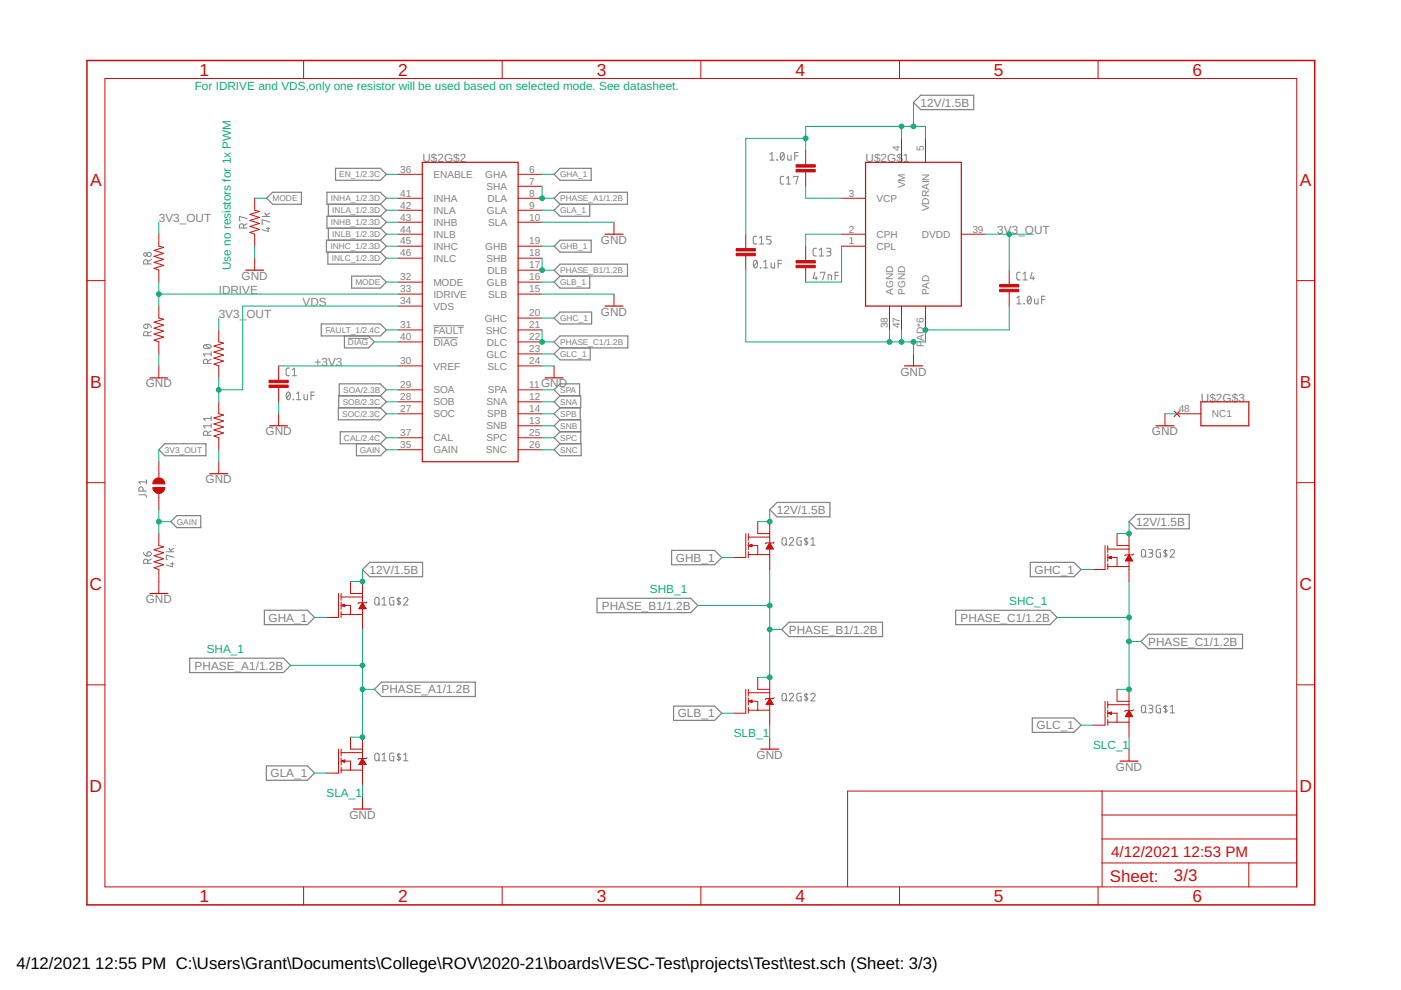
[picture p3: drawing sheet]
<svg xmlns="http://www.w3.org/2000/svg" width="297mm" height="210mm" viewBox="0 0 297 210" stroke-linecap="round" stroke-linejoin="round" font-family="sans-serif">
<g fill="none" stroke="#808080" stroke-width=".21">
<path d="M163.2 32.7l.5-.4v1.7M163.2 34h.9M164.7 33.9l.1 .1zM165.6 32.4l.3-.1a.95 .95 0 0 1 0 1.7 1 1 0 0 1-.3-1.6zM166.2 37.4h-.5l-.3 .4 .1 1 .2 .2h.5M166.2 32.7l-.7 .9M166.8 39h.8M166.8 37.8l.4-.4v1.6M167 32.9v.9l.3 .2h.4v-1.1M168.3 37.6v-.2h.9l-.4 1.6M168.5 33.1h.7M169.2 32.3h-.7v1.7"/>
<path d="M31.3 56v-.5a.44 .44 0 0 0-.4-.4 .44 .44 0 0 0-.4 .4v.5h1.6M32.1 55.1l-.8 .3M51.7 48.3v-.4a.46 .46 0 0 0-.5-.5 .46 .46 0 0 0-.4 .5v.4h1.6M52.4 46.3l-1.6-.4v.9h.1M52.4 47.4l-.7 .4M55.6 45.9h1.6M56.1 45.2l.6 .7M56.5 48.4h.7M56.9 48.2v.9l-1.3-.4M57.2 47.1l-1.6-.5v.9h.2M57.2 45.2l-.7 .4M159.9 55.3l.3-.1a.97 .97 0 0 1 0 1.6 1.02 1.02 0 0 1-.3-1.5z"/>
<path d="M160.4 50.1h-.5l-.2 .4v1l.2 .2h.5M160.5 55.5l-.7 1M161 51.7h.9M161 50.5l.5-.4v1.6M161.2 56.7l.1 .1zM161.9 56.8h.9M161.9 55.5l.4-.3v1.6M163.5 55.7v.9l.3 .2h.4v-1.1M163.5 50.1h-.9v.7h.5a.47 .47 0 0 1 .4 .5 .47 .47 0 0 1-.4 .4h-.5M165 55.9h.7M165.7 55.2h-.7v1.6M172.8 57.7l-.4 1.3h.9"/>
<path d="M173 58.6v.8M173.1 52.6l-.6 .1-.1 .3v1.1l.2 .2h.5M173.7 54.3h.9M173.7 53l.5-.4v1.7M174 57.9v-.2h.9l-.5 1.7M175.3 52.6h.5a.36 .36 0 0 1 .4 .4 .36 .36 0 0 1-.4 .4h-.3M175.6 59.4v-1.1l.7 .1v1M175.7 53.4a.46 .46 0 0 1 .5 .4 .46 .46 0 0 1-.5 .5h-.4M177.1 58.4h.7M177.8 57.7h-.7v1.7M216.3 57.7l-.5 .1-.2 .3v1l.2 .2 .5 .1M216.9 59.4h.9"/>
<path d="M216.9 58.1l.4-.4v1.7M218.8 57.7l-.3 1.3h.9M219.1 58.6v.8M30.6 68.9l.7-.2v.6a.45 .45 0 0 1-.6 .3 .45 .45 0 0 1-.1-.7zM31.3 71.2v-.5a.44 .44 0 0 0-.4-.4 .44 .44 0 0 0-.4 .4v.5h1.6M31.3 68.7l.6 .3 .2 .5M32.1 70.3l-.8 .4M43.2 73.2a1.02 1.02 0 0 1 1.6 .3 .97 .97 0 0 1-1.7 0zM43.5 73.1l.9 .8M44 77v-.4a.46 .46 0 0 0-.4-.4 .46 .46 0 0 0-.5 .4v.4h1.7M44.8 76.2l-.8 .3M44.8 75.1h-1.7l.4 .4"/>
<path d="M44.8 74.6v.9M61.4 78l-.5 .1-.2 .3 .1 1.2 .6 .1M62 79.7h.9M62 78.4l.4-.4v1.7M73.8 71.7h4.3M91.9 69.1h6.5M91.9 71.6h5.2M215.6 63.2l.4-.4v1.6M215.6 64.4h.9M217.1 64.3l.1 .1zM218 62.9l.2-.1a.97 .97 0 0 1 0 1.6 1.02 1.02 0 0 1-.2-1.5zM218.6 63.2l-.7 .9"/>
<path d="M219.4 63.4v.9l.2 .1h.5v-1M220.9 63.5h.7M221.6 62.8h-.7v1.6M44 92.3v-.5a.46 .46 0 0 0-.4-.4 .46 .46 0 0 0-.5 .4v.5h1.7M44.8 88.3v.9M44.8 89.8v.9M44.8 91.4l-.8 .4M44.8 90.3h-1.7l.4 .4M44.8 88.7h-1.7l.4 .5M60.9 83.2l.2-.1a.97 .97 0 0 1 0 1.7 1.02 1.02 0 0 1-.2-1.6zM61.5 83.5l-.7 .9M62.2 84.6l.1 .2z"/>
<path d="M62.9 84.8h.9M62.9 83.5l.4-.4v1.7M64.5 83.7v.9l.2 .2h.5v-1.1M65.9 83.8h.8M66.7 83.1h-.8v1.7M29.4 104.9h1.4l.3 .5M30.3 104.1v-.4a.44 .44 0 0 0-.4-.5 .44 .44 0 0 0-.5 .5v.4h1.7M30.4 117.2l.4 .6 .4 .1M31.1 101.7v.9M31.1 102.2h-1.7l.4 .4M31.3 117.1a.47 .47 0 0 1 .7 .2 .47 .47 0 0 1-.4 .6h-.4zM31.3 119.4v-.4a.44 .44 0 0 0-.4-.5 .44 .44 0 0 0-.4 .5v.4h1.6"/>
<path d="M32.1 118.5l-.8 .4M35.3 117h1.6M35.8 116.3l.6 .7M36.2 119.5h.7M36.5 119.3v.9l-1.2-.4M36.9 118.2l-1.6-.5v.9h.2M36.9 116.3l-.8 .4M165.9 114.1l.4-.1 .3 .1 .1 1a.46 .46 0 0 1-.4 .5 .46 .46 0 0 1-.5-.5zM166.5 115.2l.4 .4M167.3 114.3a.44 .44 0 0 1 .7-.3 .44 .44 0 0 1 .1 .7l-.8 .9h.9M169.9 114h-.7l-.2 .2v1.2l.2 .2h.7v-.9h-.3M170.9 114v1.6"/>
<path d="M171.3 114.2h-.5l-.2 .1 .1 .4 .6 .4-.3 .3-.4-.1M171.9 115.6h.9M171.9 114.3l.5-.3v1.6M242.1 116.6l.3-.1 .4 .1 .1 1.1a.44 .44 0 0 1-.5 .4 .44 .44 0 0 1-.4-.4zM242.7 117.8l.4 .3M243.5 116.5h.6a.36 .36 0 0 1 .3 .4 .36 .36 0 0 1-.3 .3h-.4M244 117.2a.44 .44 0 0 1 .4 .5 .44 .44 0 0 1-.4 .4h-.5M246 116.5h-.6l-.2 .2-.1 1.1 .3 .3h.6v-.9h-.2M247.1 116.5v1.6M247.5 116.8a.37 .37 0 0 0-.6-.1 .37 .37 0 0 0 0 .5l.4 .3a.36 .36 0 0 1 0 .5 .36 .36 0 0 1-.6-.1M248.1 116.9a.44 .44 0 0 1 .6-.4 .44 .44 0 0 1 .2 .7l-.8 .9h.9M79.6 126.8l.3-.1 .3 .1 .2 1a.46 .46 0 0 1-.5 .5 .46 .46 0 0 1-.4-.5z"/>
<path d="M80.2 127.9l.3 .4M81 127l.4-.3v1.6M81 128.3h.9M83.5 126.7h-.5l-.4 .2v1l.2 .4h.7v-.9h-.3M84.6 126.7v1.6M84.9 126.9h-.6l-.1 .4 .7 .5-.2 .3-.5-.1M85.6 127a.45 .45 0 0 1 .6-.3 .45 .45 0 0 1 .1 .7l-.7 .9h.9M79.6 159.8l.3-.1 .3 .1 .2 1a.46 .46 0 0 1-.5 .5 .46 .46 0 0 1-.4-.5zM83.5 159.7h-.7l-.2 .2v1.1l.2 .3h.7v-.9h-.3M84.6 159.7v1.6M84.9 160l-.6-.1-.1 .4 .7 .5-.2 .3-.5-.1M165.9 147.1l.4-.1 .3 .1 .1 1.1a.46 .46 0 0 1-.4 .4 .46 .46 0 0 1-.5-.4z"/>
<path d="M166.5 148.3l.4 .3M167.3 147.3a.44 .44 0 0 1 .7-.3 .44 .44 0 0 1 .1 .7l-.8 .9h.9M169.9 147h-.7l-.2 .2v1.1l.2 .3h.7v-.9h-.3M170.9 147v1.6M171.3 147.3l-.4-.1-.3 .1v.3l.7 .5-.3 .3-.4-.1M171.9 147.3a.45 .45 0 0 1 .6-.3 .45 .45 0 0 1 .2 .7l-.8 .9h.9M242.1 149.6l.3-.1 .4 .1 .1 1.1a.44 .44 0 0 1-.5 .5 .44 .44 0 0 1-.4-.5zM242.7 150.8l.4 .4M243.5 149.5h.6a.36 .36 0 0 1 .3 .4 .36 .36 0 0 1-.3 .3h-.4M244 150.2a.46 .46 0 0 1 .4 .5 .46 .46 0 0 1-.4 .5h-.5M246 149.5h-.6l-.2 .3-.1 1 .3 .3 .6 .1v-1h-.2M247.1 149.5v1.7"/>
<path d="M247.5 149.8l-.5-.1-.3 .3 .7 .6v.2l-.3 .2-.4-.1M248.1 151.2h.9M248.1 149.9l.5-.4v1.7M80.2 161l.3 .3M81 160l.4-.3v1.6M81 161.3h.9M85.6 161.3h.9M85.6 160l.4-.3v1.6"/>
<circle cx="30.8" cy="54" r=".36"/>
<circle cx="31.6" cy="54" r=".45"/>
</g>
<g fill="none" stroke="#808080" stroke-width=".25">
<path d="M71.1 35.7h9.5l1.3 1.3-1.3 1.2h-9.5zM117.5 37l1.2-1.3h6.6v2.5h-6.6zM195.2 20.2h11.2v3h-11.2l-1.5-1.5zM56.5 42l1.3-1.2h6.1v2.5h-6.1zM69.3 40.8h11.3l1.3 1.2-1.3 1.3h-11.3zM69.5 53.5v2.5h11.1l1.3-1.3-1.3-1.2M69.6 43.3v2.5M69.6 48.4v2.5M74.5 58.5h6.1l1.3 1.3-1.3 1.3h-6.1zM80.6 50.9h-11.4v2.6h11.4M80.6 45.8h-11.3v2.6h11.3M80.6 45.8l1.3 1.3-1.3 1.3"/>
<path d="M80.6 43.3l1.3 1.3-1.3 1.2M80.6 50.9l1.3 1.3-1.3 1.3M80.6 48.4l1.3 1.3-1.3 1.2M117.5 52.2l1.2-1.3h6.6v2.6h-6.6zM117.5 42l1.2-1.2h14.3v2.5h-14.3zM117.5 57.3l1.2-1.3h14.3v2.5h-14.3zM118.7 43.3l-1.2 1.3 1.2 1.2h6.3v-2.5M118.7 58.5l-1.2 1.3 1.2 1.3h6.3v-2.6M68.1 68.7h12.5l1.3 1.3-1.3 1.2h-12.5zM73 71.2v2.6h5.1l1.3-1.3-1.3-1.3M117.5 67.4l1.2-1.2h6.7v2.5h-6.7zM117.5 72.5l1.2-1.3h14.4v2.6h-14.4z"/>
<path d="M118.7 73.8l-1.2 1.2 1.2 1.3h6.4v-2.5M33.7 95.4l1.2-1.3h8.8v2.5h-8.8zM71.7 86.5h8.9l1.3 1.2-1.3 1.3h-8.9zM71.9 83.9v-2.5h8.7l1.3 1.3-1.3 1.2M72.1 91.5h8.5l1.3 1.3-1.3 1.3h-8.5zM75.6 94.1v2.5h5l1.3-1.2-1.3-1.3M80.6 83.9l1.3 1.3-1.3 1.3M80.6 83.9h-8.8v2.6M118.7 94.1h4.5v2.5h-4.5l-1.2-1.2zM118.7 83.9l-1.2 1.3 1.2 1.3M118.7 89h4.4v5.1M118.7 83.9h4.4v2.6h-4.4"/>
<path d="M118.7 83.9l-1.2-1.2 1.2-1.3h4.2v2.5M118.7 91.5h4.4M118.7 86.5l-1.2 1.2 1.2 1.3M118.7 89l-1.2 1.3 1.2 1.2M118.7 91.5l-1.2 1.3 1.2 1.3M123 86.5v2.5M36.2 110.6l1.3-1.3h5.1v2.6h-5.1zM142.4 116.7h9.1l1.5 1.5-1.5 1.5h-9.1zM163.2 108.1l1.5-1.6h11.3v3.1h-11.3zM218.4 119.2h9.3l1.5 1.6-1.5 1.5h-9.3zM239.4 110.6l1.5-1.5h11.2v3h-11.2zM40.2 139.6h19.9l1.5 1.5-1.5 1.5h-19.9z"/>
<path d="M56 129.4h9.2l1.5 1.5-1.5 1.5h-9.2zM76.9 120.8l1.5-1.6h11.2v3.1h-11.2zM126.6 126.9h19.8l1.6 1.5-1.6 1.5h-19.8zM165.7 133.5l1.6-1.6h19.8v3.1h-19.8zM202.6 129.4h20l1.5 1.5-1.5 1.5h-20zM241.9 136l1.5-1.5h20v3h-20zM79.4 146.2l1.5-1.6h19.9v3.1h-19.9zM142.8 149.7h8.7l1.5 1.5-1.5 1.5h-8.7zM218.9 152.2h8.8l1.5 1.6-1.5 1.5h-8.8zM56.5 162.4h8.7l1.5 1.5-1.5 1.5h-8.7z"/>
</g>
<g fill="none" stroke="#c90d0c" stroke-width=".21">
<path d="M22.2 16.6h252.7v171.4h-252.7zM64.4 12.8v3.8M106.5 12.8v3.8M148.6 12.8v3.8M190.7 12.8v3.8M232.8 12.8v3.8M84.5 37h5M109.9 37h5M109.9 39.5h5M170.8 31.9v3M170.8 36.4v3.1M191.1 29.3v5.1"/>
<path d="M196.2 29.3v5.1M18.4 59.5h3.8M33.7 49.7v2.5l1 .3-2 .6 2 .6-2 .7 2 .6-2 .6 2 .7-2 .6 1 .4v2.5M54 42v2.6l1 .2-2 .7 2 .6-2 .6 2 .7-2 .6 2 .6-2 .7 1 .4v2.5M54 54.7v2.6M84.5 42h5M84.5 49.7h5M84.5 52.2h5M84.5 44.6h5M84.5 47.1h5M84.5 54.7h5M84.5 59.8h5"/>
<path d="M109.9 42h5M109.9 52.2h5M109.9 44.6h5M109.9 47.1h5M109.9 54.7h5M109.9 59.8h5M109.9 57.3h5M130.2 47.1v2.6M158.1 49.7v3M158.1 54.2v3.1M170.8 52.2v3M170.8 56.8v3"/>
<path d="M178.4 42h5.1M178.4 49.7h5.1M178.4 52.2h5.1M203.8 49.7h5.1M214 57.3v3M274.9 59.5h3.8M33.7 64.9v2.5l1 .3-2 .6 2 .6-2 .7 2 .6-2 .6 2 .7-2 .6 1 .4v2.5M33.7 77.6v2.5M46.4 70v2.5l1 .2-2 .7 2 .6-2 .7 2 .6-2 .6 2 .7-2 .6 1 .4v2.5M59.1 77.6v3M84.5 62.4h5M84.5 64.9h5"/>
<path d="M84.5 70h5M84.5 72.5h5M84.5 77.6h5M109.9 62.4h5M109.9 67.4h5M109.9 70h5M109.9 72.5h5M109.9 75h5M109.9 77.6h5M117.5 77.6v2.5M130.2 62.4v2.5M188.6 64.9v5.1"/>
<path d="M191.1 64.9v5.1M193.7 75v2.6M196.2 64.9v5.1M214 61.8v3.1M33.7 97.9v3.4M46.4 85.2v2.5l1 .3-2 .6 2 .7-2 .6 2 .6-2 .7 2 .6-2 .6 1 .4v2.6M46.4 97.9v2.5M59.1 82.1v3.1M59.1 87.7v2.6M84.5 82.7h5M84.5 85.2h5M84.5 87.7h5"/>
<path d="M84.5 92.8h5M84.5 95.4h5M109.9 82.7h5M109.9 85.2h5M109.9 87.7h5M109.9 90.3h5M109.9 92.8h5M109.9 95.4h5M247 87.7v2.6M248.9 87.1l1.2 1.2M249.5 87.7h5.1M250.1 87.1l-1.2 1.2"/>
<path d="M18.4 102.3h3.8M33.7 104.6v3.5M33.7 113.1v2.6l1 .2-2 .7 2 .6-2 .6 2 .7-2 .6 2 .6-2 .7 1 .4v5M158.1 113.1v5.1h-2.5M158.7 113.1v1.5M158.7 115v1.5M158.7 117v1.2M158.7 117.6h4.5M158.7 113.9h4.5M158.7 115.7l.7-.3v.5zM158.8 115.6l1.9 .1v1.9M158.9 115.7h.5"/>
<path d="M159.2 115.5h.2M159.3 115.9h.1M160.7 110.6v2.5h2.5M162.5 116.4h1.4M162.5 116.2h1.4M162.6 116.1h1.2M162.7 116h1M162.7 115.9h.9M162.8 115.7h.8M162.9 115.6h.6M163 115.5h.4M163 115.4h.3"/>
<path d="M163.1 115.3h.2M163.2 110.6v4.5M163.2 116.4v4.4M163.2 115.1l.8 1.3h-1.6zM164.1 114.9l-.1 .2h-1.6l-.2 .2M234.3 115.7v5.1h-2.5M234.9 116.4h4.5M234.9 115.7v1.4M234.9 117.5v1.5M234.9 119.5v1.3M234.9 118.2l.7-.2v.5zM235 118.2h.6"/>
<path d="M235.1 118.3h.5M235.4 118h.2M235.4 118.4h.2M235.6 118.2h1.2v1.9M236.8 113.1v2.6h2.6M238.7 118.8h1.4M238.8 118.6h1.2M238.9 118.5h1M238.9 118.4h.9M239 118.3h.8M239.1 118.2h.6M239.1 118h.5"/>
<path d="M239.2 117.9h.3M239.3 117.8h.2M239.4 113.1v4.5M239.4 118.9v4.4M239.4 117.6l.7 1.3h-1.5zM240.3 117.5l-.2 .1h-1.5l-.2 .2M274.9 102.3h3.8M71.8 125.8v5.1h-2.6M72.3 125.8v1.5M72.3 127.7v1.5M72.3 129.7v1.2M72.3 130.3h4.6"/>
<path d="M72.3 126.6h4.6M72.3 128.4l.8-.3v.5zM72.5 128.4h.6M72.6 128.3h.5M72.8 128.5h.3M72.9 128.2h.2M73.1 128.4h1.2v1.9M74.3 123.3v2.5h2.6M76.1 129h1.5M76.2 128.9h1.3M76.3 128.8h1.1M76.3 128.7h1"/>
<path d="M76.4 128.5h.9M76.5 128.4h.7M76.6 128.3h.5M76.6 128.2h.5M76.7 128.1h.3M76.8 127.9h.1M76.9 123.3v4.5M76.9 129.1v4.4M76.9 127.8l.7 1.3h-1.5zM77.8 127.6l-.2 .2h-1.5l-.2 .2M234.9 120.1h4.5M18.4 145.2h3.8"/>
<path d="M71.8 158.8v5.1h-2.6M72.3 158.8v1.5M72.3 159.6h4.6M74.3 156.3v2.5h2.6M76.9 156.3v4.5M158.1 146.2v5h-2.5M158.7 146.2v1.4M158.7 148v1.5M158.7 150v1.2M158.7 148.7l.7-.3v.5zM158.7 150.6h4.5M158.7 146.9h4.5"/>
<path d="M158.7 148.7h2v1.9M159 148.8h.4M159.1 148.5h.3M159.4 148.9h.1M159.4 148.4v.1M160.7 143.6v2.6h2.5M162.5 149.3h1.4M162.6 149.2h1.2M162.6 149h1.1M162.7 148.9h1M162.8 148.8h.8M162.9 148.7h.6"/>
<path d="M162.9 148.5h.5M163 148.4h.4M163.1 148.3h.2M163.2 148.2h.1M163.2 143.6v4.5M163.2 149.4v4.4M163.2 156.3v2.5M163.2 148.1l.8 1.3h-1.6zM164.1 148l-.1 .1h-1.6l-.2 .2M234.3 148.7v5.1h-2.5M234.9 149.4h4.5M234.9 148.7v1.4"/>
<path d="M234.9 150.5v1.6M234.9 152.5v1.3M234.9 151.2l.7-.2v.5zM234.9 153.1h4.5M234.9 151.2h1.9v1.9M235.2 151.3h.4M235.3 151.1h.3M235.5 151.4h.1M236.8 146.2v2.5h2.6M238.7 151.8h1.4M238.8 151.7h1.2M238.8 151.6h1.1"/>
<path d="M238.9 151.4h.9M239 151.3h.8M239.1 151.2h.6M239.1 151.1h.5M239.2 151h.4M239.3 150.9h.2M239.3 150.7h.1M239.4 146.2v4.5M239.4 151.9v4.4M239.4 158.8v2.6M239.4 150.7l.7 1.2h-1.5zM240.3 150.5l-.2 .2h-1.5l-.2 .1"/>
<path d="M274.9 145.2h3.8M72.3 160.7v1.5M72.3 162.7v1.2M72.3 161.4l.8-.3v.5zM72.3 163.3h4.6M72.5 161.3h.6M72.6 161.5h.5M72.8 161.2h.3M72.9 161.6h.2M73.1 161.4h1.2v1.9M76.2 161.9h1.3M76.2 161.8h1.2"/>
<path d="M76.3 161.7h1.1M76.4 161.6h.9M76.5 161.5h.7M76.5 161.3h.7M76.6 161.2h.5M76.7 161.1h.3M76.8 161h.1M76.8 160.9h.1M76.9 162.1v4.4M76.9 169v2.5M76.9 160.8l.7 1.3h-1.5zM77.8 160.7l-.2 .1h-1.5l-.2 .2"/>
<path d="M233.7 167.7v20.3M233.7 177.9h41.2M233.7 172.8h41.2M274.9 167.7h-95.2v20.3M64.4 188v3.9M106.5 188v3.9M148.6 188v3.9M190.7 188v3.9M232.8 188v3.9M233.7 183h41.2M264.8 183v5"/>
</g>
<path d="M18.4 12.8h260.3v179.1h-260.3z" fill="none" stroke="#c90d0c" stroke-width=".32"/>
<g fill="#c90d0c" stroke="#c90d0c" stroke-width=".21">
<path d="M168.8 56.3h4v.5h-4z"/>
<path d="M168.8 55.2h4v.6h-4z"/>
<path d="M211.9 61.3h4.1v.5h-4.1z"/>
<path d="M211.9 60.3h4.1v.5h-4.1z"/>
<path d="M156.1 53.7h4v.5h-4z"/>
<path d="M156.1 52.7h4v.5h-4z"/>
<path d="M168.8 34.9h4v.5h-4z"/>
<path d="M168.8 35.9h4v.5h-4z"/>
<path d="M57 81.6h4.1v.5h-4.1z"/>
<path d="M57 80.6h4.1v.5h-4.1z"/>
</g>
<g fill="none" stroke="#c90d0c" stroke-width=".25">
<path d="M89.5 34.4h20.4v63.5h-20.4zM183.5 34.4h20.3v30.5h-20.3zM52.1 57.3h3.8M128.3 49.7h3.8M128.3 64.9h3.8M191.8 77.6h3.8M31.8 80.1h3.8M57.2 90.3h3.8M115.6 80.1h3.8M245.1 90.3h3.8M254.6 85.2h10.2v5.1h-10.2zM44.5 100.4h3.8"/>
<path d="M31.8 125.8h3.8M161.3 158.8h3.8M75 171.5h3.7M237.5 161.4h3.8"/>
</g>
<g fill="#c90d0c" stroke="#c90d0c" stroke-width=".21">
<path d="M32.8 101.6a1.27 1.27 0 0 1 1.4-.2 1.27 1.27 0 0 1 .7 1.2h-2.5l.1-.4z" fill-rule="evenodd"/>
<path d="M32.4 103.4h2.5a1.27 1.27 0 0 1-1.2 1.2 1.27 1.27 0 0 1-1.3-1.2z" fill-rule="evenodd"/>
</g>
<g fill="none" stroke="#0dab76" stroke-width=".21">
<path d="M81.9 37h2.6M114.9 37h2.6M114.9 39.5v2.5h2.6M170.8 39.5v2.5h7.6M170.8 29.3h-12.7v20.4M191.1 26.8v2.5M193.7 21.7v5.1M196.2 29.3v-2.5h-25.4v5.1M33.7 47.1v2.6M33.7 59.8v5.1M54 42h2.5M54 52.2v2.5"/>
<path d="M81.9 52.2h2.6M81.9 44.6h2.6M81.9 59.8h2.6M81.9 49.7h2.6M81.9 42h2.6M81.9 47.1h2.6M81.9 54.7h2.6M114.9 52.2h2.6M114.9 44.6h2.6M114.9 59.8h2.6M114.9 47.1h15.3M114.9 54.7v2.6h2.6"/>
<path d="M158.1 57.3v15.2h38.1v-2.5h17.8v-5.1M178.4 52.2v7.6h-7.6M178.4 49.7h-7.6v2.5M208.9 49.7h10.2M214 49.7v7.6M33.7 75v2.6M33.7 62.4h50.8M46.4 67.4v2.6M59.1 77.6h25.4M79.4 72.5h5.1M81.9 70h2.6M84.5 64.9h-33v17.8h-5.1"/>
<path d="M114.9 67.4h2.6M114.9 75h2.6M114.9 70v2.5h2.6M114.9 62.4h15.3M114.9 77.6h2.6M188.6 70v2.5M191.1 70v2.5M193.7 72.5v2.5M33.7 95.4v2.5M46.4 80.1v5.1M46.4 95.4v2.5M59.1 85.2v2.5"/>
<path d="M81.9 87.7h2.6M81.9 82.7h2.6M81.9 85.2h2.6M81.9 92.8h2.6M81.9 95.4h2.6M114.9 87.7h2.6M114.9 82.7h2.6M114.9 85.2h2.6M114.9 92.8h2.6M114.9 95.4h2.6M114.9 90.3h2.6M247 87.7h2.5"/>
<path d="M33.7 108.1v5M33.7 110.6h2.5M153 118.2h2.6M163.2 108.1v2.5h-2.5M239.4 110.6v2.5h-2.6M66.7 130.9h2.5M76.9 120.8v2.5h-2.6M76.9 133.5v22.8h-2.6M148 128.4h15.2M163.2 120.8v22.8h-2.5M163.2 133.5h2.5M224.1 130.9h15.3"/>
<path d="M229.2 120.8h2.6M239.4 123.3v22.9h-2.6M239.4 136h2.5M61.6 141.1h15.3M76.9 146.2h2.5M153 151.2h2.6M163.2 153.8v2.5M229.2 153.8h2.6M239.4 156.3v2.5M66.7 163.9h2.5M76.9 166.5v2.5"/>
</g>
<g fill="#0dab76" stroke="#0dab76" stroke-width=".21">
<circle cx="214" cy="49.7" r=".51"/>
<circle cx="170.8" cy="29.3" r=".51"/>
<circle cx="193.7" cy="26.8" r=".51"/>
<circle cx="191.1" cy="26.8" r=".51"/>
<circle cx="76.9" cy="123.3" r=".51"/>
<circle cx="163.2" cy="110.6" r=".51"/>
<circle cx="239.4" cy="113.1" r=".51"/>
<circle cx="193.7" cy="72.5" r=".51"/>
<circle cx="188.6" cy="72.5" r=".51"/>
<circle cx="191.1" cy="72.5" r=".51"/>
<circle cx="196.2" cy="70" r=".51"/>
<circle cx="33.7" cy="62.4" r=".51"/>
<circle cx="46.4" cy="82.7" r=".51"/>
<circle cx="76.9" cy="146.2" r=".51"/>
<circle cx="76.9" cy="141.1" r=".51"/>
<circle cx="76.9" cy="156.3" r=".51"/>
<circle cx="114.9" cy="42" r=".51"/>
<circle cx="163.2" cy="133.5" r=".51"/>
<circle cx="163.2" cy="128.4" r=".51"/>
<circle cx="163.2" cy="143.6" r=".51"/>
<circle cx="114.9" cy="57.3" r=".51"/>
<circle cx="239.4" cy="136" r=".51"/>
<circle cx="239.4" cy="130.9" r=".51"/>
<circle cx="239.4" cy="146.2" r=".51"/>
<circle cx="114.9" cy="72.5" r=".51"/>
<circle cx="33.7" cy="110.6" r=".51"/>
</g>
<g font-size="3.7" fill="#c90d0c">
<text x="42.3" y="16">1</text>
<text x="84.4" y="16">2</text>
<text x="126.5" y="16">3</text>
<text x="168.6" y="16">4</text>
<text x="210.7" y="16">5</text>
<text x="252.9" y="16">6</text>
<text x="19.1" y="39.4">A</text>
<text x="275.6" y="39.4">A</text>
<text x="19.1" y="82.2">B</text>
<text x="275.6" y="82.2">B</text>
<text x="19" y="125.1">C</text>
<text x="275.5" y="125.1">C</text>
<text x="19" y="167.9">D</text>
<text x="275.5" y="167.9">D</text>
<text x="42.3" y="191.2">1</text>
<text x="84.4" y="191.2">2</text>
<text x="126.5" y="191.2">3</text>
<text x="168.6" y="191.2">4</text>
<text x="210.7" y="191.2">5</text>
<text x="252.9" y="191.2">6</text>
</g>
<g font-size="3.6" fill="#c90d0c">
<text x="235.3" y="186.9">Sheet:</text>
<text x="248.9" y="186.8">3/3</text>
</g>
<g font-size="3.5">
<text x="3.5" y="205.4">4/12/2021</text>
<text x="20.2" y="205.4">12:55 PM C:\Users\Grant\Documents\College\ROV\2020-21\boards\VESC-Test\projects\Test\test.sch (Sheet: 3/3)</text>
</g>
<g font-size="3.2" fill="#c90d0c">
<text x="235.6" y="181.7">4/12/2021</text>
<text x="250.8" y="181.7">12:53 PM</text>
</g>
<g font-size="2.5" fill="#0dab76">
<text x="41.3" y="19.2">For IDRIVE and VDS,only one resistor will be used based on selected mode. See datasheet.</text>
<text x="48.9" y="57.3" transform="rotate(-90 48.9 57.3)">Use no resistors for 1x PWM</text>
<text x="137.8" y="125.8">SHB_1</text>
<text x="214" y="128.4">SHC_1</text>
<text x="43.8" y="138.5">SHA_1</text>
<text x="155.6" y="156.3">SLB_1</text>
<text x="231.8" y="158.8">SLC_1</text>
<text x="69.2" y="169">SLA_1</text>
</g>
<g font-size="2.5" fill="#808080">
<text x="195.2" y="22.6">12V/1.5B</text>
<text x="89.5" y="34.4">U$2G$2</text>
<text x="183.5" y="34.4">U$2G$</text>
<text x="191.4" y="34.4">1</text>
<text x="33.7" y="47.1">3V3_OUT</text>
<text x="127.4" y="51.7">GND</text>
<text x="211.4" y="49.7">3V3_OUT</text>
<text x="51.2" y="59.3">GND</text>
<text x="46.4" y="62.3">IDRIVE</text>
<text x="64.1" y="64.9">VDS</text>
<text x="46.4" y="67.4">3V3_OUT</text>
<text x="127.4" y="66.9">GND</text>
<text x="66.7" y="77.6">+3V3</text>
<text x="30.9" y="82.2">GND</text>
<text x="114.7" y="82.2">GND</text>
<text x="190.9" y="79.6">GND</text>
<text x="254.6" y="85.2">U$2G$3</text>
<text x="56.3" y="92.3">GND</text>
<text x="244.2" y="92.3">GND</text>
<text x="43.6" y="102.5">GND</text>
<text x="164.7" y="108.9">12V/1.5B</text>
<text x="240.9" y="111.5">12V/1.5B</text>
<text x="143.3" y="119.1">GHB_1</text>
<text x="78.4" y="121.6">12V/1.5B</text>
<text x="219.4" y="121.6">GHC_1</text>
<text x="30.9" y="127.9">GND</text>
<text x="57" y="131.8">GHA_1</text>
<text x="127.6" y="129.3">PHASE_B1/1.2B</text>
<text x="203.7" y="131.8">PHASE_C1/1.2B</text>
<text x="167.3" y="134.3">PHASE_B1/1.2B</text>
<text x="243.4" y="136.9">PHASE_C1/1.2B</text>
<text x="41.3" y="142">PHASE_A1/1.2B</text>
<text x="80.9" y="147">PHASE_A1/1.2B</text>
<text x="143.7" y="152.1">GLB_1</text>
<text x="219.8" y="154.7">GLC_1</text>
<text x="160.4" y="160.9">GND</text>
<text x="57.4" y="164.8">GLA_1</text>
<text x="236.6" y="163.4">GND</text>
<text x="74.1" y="173.6">GND</text>
</g>
<g font-size="2.1" fill="#808080">
<text x="190.8" y="32.1" transform="rotate(-90 190.8 32.1)">4</text>
<text x="195.8" y="32.1" transform="rotate(-90 195.8 32.1)">5</text>
<text x="84.8" y="36.6">36</text>
<text x="84.8" y="41.7">41</text>
<text x="91.9" y="37.7">ENABLE</text>
<text x="102.9" y="37.7">GHA</text>
<text x="103.1" y="40.3">SHA</text>
<text x="112.2" y="36.6">6</text>
<text x="112.2" y="39.1">7</text>
<text x="112.2" y="41.7">8</text>
<text x="180" y="41.7">3</text>
<text x="191.9" y="39.9" transform="rotate(-90 191.9 39.9)">VM</text>
<text x="84.8" y="44.2">42</text>
<text x="84.8" y="46.8">43</text>
<text x="91.9" y="42.8">INHA</text>
<text x="91.9" y="45.3">INLA</text>
<text x="91.9" y="47.9">INHB</text>
<text x="103.2" y="45.3">GLA</text>
<text x="103.4" y="42.8">DLA</text>
<text x="103.5" y="47.9">SLA</text>
<text x="112.2" y="44.2">9</text>
<text x="112.2" y="46.8">10</text>
<text x="185.8" y="42.8">VCP</text>
<text x="197" y="44.8" transform="rotate(-90 197 44.8)">VDRAIN</text>
<text x="84.8" y="49.3">44</text>
<text x="84.8" y="51.8">45</text>
<text x="91.9" y="50.4">INLB</text>
<text x="91.9" y="53">INHC</text>
<text x="102.9" y="53">GHB</text>
<text x="112.2" y="51.8">19</text>
<text x="180" y="49.3">2</text>
<text x="180" y="51.8">1</text>
<text x="185.8" y="50.4">CPH</text>
<text x="185.8" y="53">CPL</text>
<text x="195.4" y="50.4">DVDD</text>
<text x="206.2" y="49.3">39</text>
<text x="84.8" y="54.4">46</text>
<text x="84.8" y="59.5">32</text>
<text x="91.9" y="55.5">INLC</text>
<text x="103.1" y="55.5">SHB</text>
<text x="103.4" y="58">DLB</text>
<text x="112.2" y="54.4">18</text>
<text x="112.2" y="56.9">17</text>
<text x="112.2" y="59.5">16</text>
<text x="84.8" y="62">33</text>
<text x="84.8" y="64.5">34</text>
<text x="91.9" y="60.6">MODE</text>
<text x="91.9" y="63.1">IDRIVE</text>
<text x="91.9" y="65.6">VDS</text>
<text x="103.2" y="60.6">GLB</text>
<text x="103.5" y="63.1">SLB</text>
<text x="112.2" y="62">15</text>
<text x="189.3" y="62.6" transform="rotate(-90 189.3 62.6)">AGND</text>
<text x="191.9" y="62.6" transform="rotate(-90 191.9 62.6)">PGND</text>
<text x="197" y="62.6" transform="rotate(-90 197 62.6)">PAD</text>
<text x="84.8" y="69.6">31</text>
<text x="91.9" y="70.7">FAULT</text>
<text x="102.8" y="68.2">GHC</text>
<text x="103" y="70.7">SHC</text>
<text x="112.2" y="67.1">20</text>
<text x="112.2" y="69.6">21</text>
<text x="188.2" y="69.6" transform="rotate(-90 188.2 69.6)">38</text>
<text x="190.8" y="69.6" transform="rotate(-90 190.8 69.6)">47</text>
<text x="84.8" y="72.1">40</text>
<text x="84.8" y="77.2">30</text>
<text x="91.9" y="73.3">DIAG</text>
<text x="103.1" y="75.8">GLC</text>
<text x="103.2" y="73.3">DLC</text>
<text x="112.2" y="72.1">22</text>
<text x="112.2" y="74.7">23</text>
<text x="112.2" y="77.2">24</text>
<text x="195.8" y="73.5" transform="rotate(-90 195.8 73.5)">P</text>
<text x="195.8" y="72.2" transform="rotate(-90 195.8 72.2)">AD*6</text>
<text x="84.8" y="82.3">29</text>
<text x="91.9" y="83.4">SOA</text>
<text x="91.9" y="78.3">VREF</text>
<text x="103.4" y="78.3">SLC</text>
<text x="103.4" y="83.4">SPA</text>
<text x="112.2" y="82.3">11</text>
<text x="84.8" y="87.4">27</text>
<text x="84.8" y="84.8">28</text>
<text x="91.9" y="88.5">SOC</text>
<text x="91.9" y="86">SOB</text>
<text x="103.1" y="86">SNA</text>
<text x="103.3" y="88.5">SPB</text>
<text x="112.2" y="84.8">12</text>
<text x="112.2" y="87.4">14</text>
<text x="112.2" y="89.9">13</text>
<text x="249.9" y="87.4">48</text>
<text x="257" y="88.5">NC1</text>
<text x="84.8" y="92.5">37</text>
<text x="84.8" y="95">35</text>
<text x="91.9" y="93.6">CAL</text>
<text x="103.1" y="91">SNB</text>
<text x="103.1" y="93.6">SPC</text>
<text x="112.2" y="92.5">25</text>
<text x="112.2" y="95">26</text>
<text x="91.9" y="96.1">GAIN</text>
<text x="103" y="96.1">SNC</text>
</g>
<g font-size="1.8" fill="#808080">
<text x="71.9" y="37.6">EN_1/2.3C</text>
<text x="118.7" y="37.6">GHA_1</text>
<text x="57.8" y="42.7">MODE</text>
<text x="70.2" y="42.7">INHA_1/2.3D</text>
<text x="70.2" y="47.7">INHB_1/2.3D</text>
<text x="70.5" y="45.2">INLA_1/2.3D</text>
<text x="118.7" y="45.2">GLA_1</text>
<text x="118.7" y="42.7">PHASE_A1/1.2B</text>
<text x="70.1" y="52.8">INHC_1/2.3D</text>
<text x="70.5" y="50.3">INLB_1/2.3D</text>
<text x="118.7" y="52.8">GHB_1</text>
<text x="70.3" y="55.4">INLC_1/2.3D</text>
<text x="118.7" y="57.9">PHASE_B1/1.2B</text>
<text x="75.3" y="60.4">MODE</text>
<text x="118.7" y="60.4">GLB_1</text>
<text x="69" y="70.6">FAULT_1/2.4C</text>
<text x="118.7" y="68.1">GHC_1</text>
<text x="73.8" y="73.1">DIAG</text>
<text x="118.7" y="75.7">GLC_1</text>
<text x="118.7" y="73.1">PHASE_C1/1.2B</text>
<text x="72.8" y="83.3">SOA/2.3B</text>
<text x="118.7" y="83.3">SPA</text>
<text x="72.5" y="88.4">SOC/2.3C</text>
<text x="72.7" y="85.8">SOB/2.3C</text>
<text x="118.7" y="85.8">SNA</text>
<text x="118.7" y="88.4">SPB</text>
<text x="34.9" y="96">3V3_OUT</text>
<text x="72.9" y="93.5">CAL/2.4C</text>
<text x="76.3" y="96">GAIN</text>
<text x="118.7" y="90.9">SNB</text>
<text x="118.7" y="93.5">SPC</text>
<text x="118.7" y="96">SNC</text>
<text x="37.5" y="111.2">GAIN</text>
</g>
</svg>
